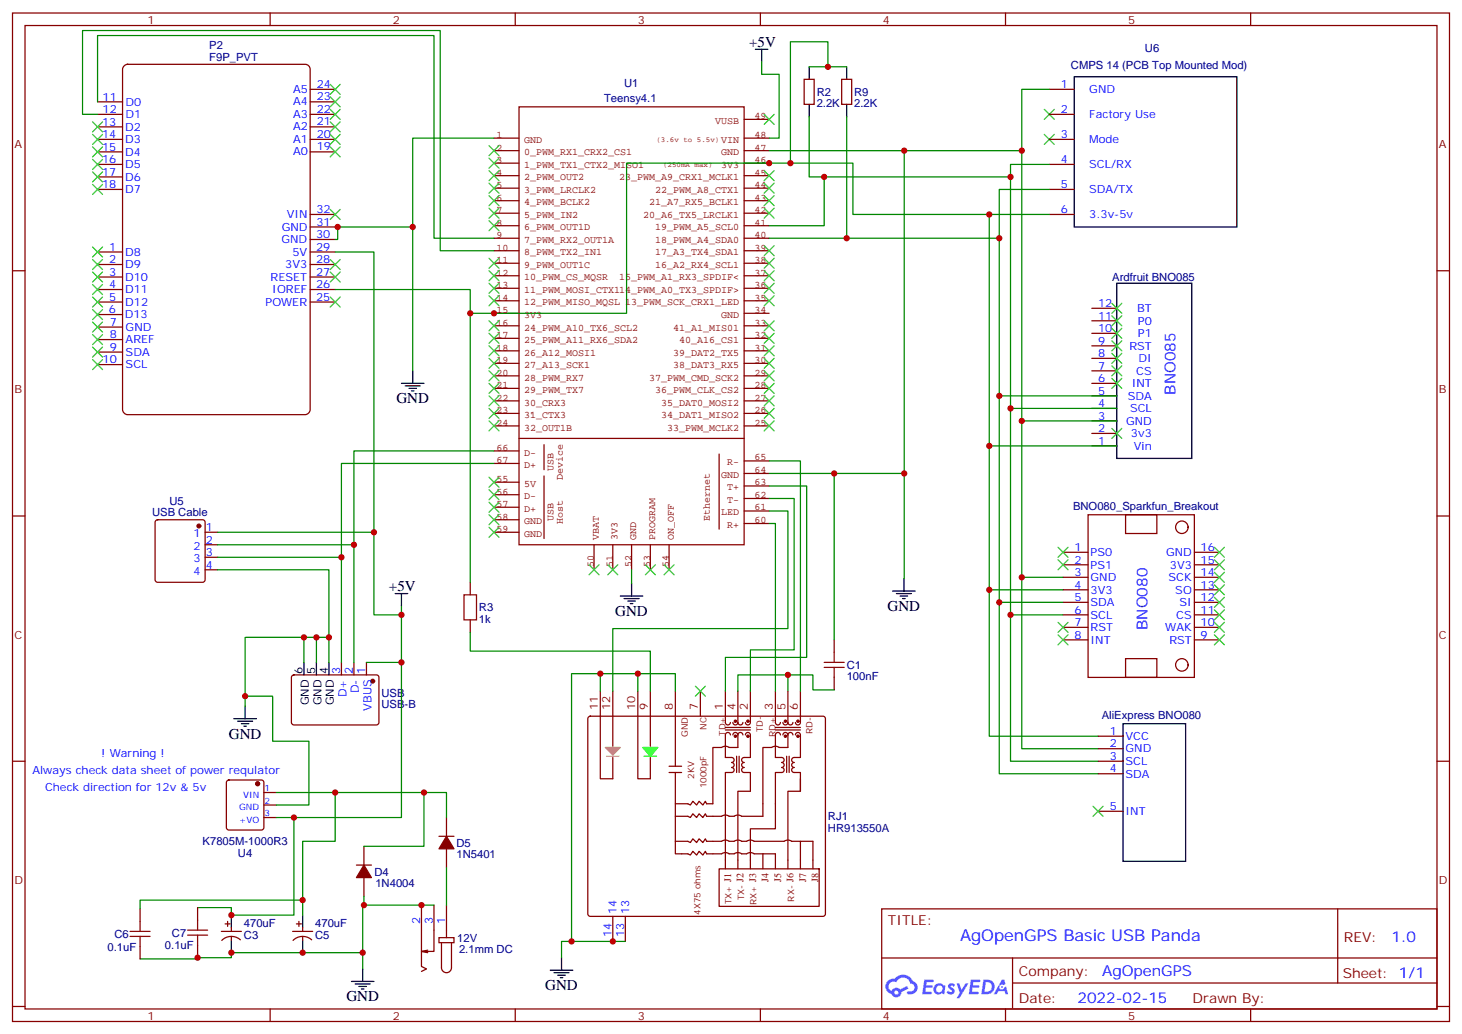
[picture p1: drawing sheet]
<svg xmlns="http://www.w3.org/2000/svg" width="412mm" height="292mm" viewBox="0 0 412 292" stroke-linecap="round" stroke-linejoin="round" font-family="sans-serif">
<g fill="none" stroke="#870000" stroke-width=".35">
<path d="M3.5 3.7h405.4v284.3h-405.4zM7.1 7.2h398.2v277.3h-398.2zM76.2 3.7v3.5M145.3 3.7v3.5M214.5 3.7v3.5M283.6 3.7v3.5M352.8 3.7v3.5M3.5 76.3h3.6M405.3 76.3h3.6M3.5 145.5h3.6M405.3 145.5h3.6M3.5 214.6h3.6"/>
<path d="M405.3 214.6h3.6M248.7 256.3h156.6v28.2h-156.6zM377.3 256.3v20.9M248.7 270.1h156.5M285.6 277.2h119.6M285.6 270.1v14.1M3.5 283.8h3.6M76.2 284.5v3.5M145.3 284.5v3.5M214.5 284.5v3.5M283.6 284.5v3.5M352.8 284.5v3.5"/>
<path d="M405.3 283.8h3.6"/>
</g>
<g fill="#5487ff">
<path d="M267.7 277.4a1.22 1.22 0 0 1 1.7 .3l-.4 .6a.47 .47 0 0 0-.3-.4 .47 .47 0 0 0-.5 .2v.1a1.23 1.23 0 0 1 .8 1.9 1.44 1.44 0 0 1-2-.3l.5-.5 .7 .4a.29 .29 0 0 0 .3-.2 .29 .29 0 0 0-.2-.4 1.04 1.04 0 0 1-.6-1.7z"/>
<path d="M260.7 276.2h2.4l.3 .2-.2 .5h-1.8l-.1 .9h1.5l.3 .3-.3 .4h-1.6l-.2 1.1 1.7 .1 .2 .3-.2 .3h-2.6z"/>
<path d="M273.8 276.2h2.4l.3 .2-.1 .5h-1.8l-.2 .9h1.6l.3 .3-.4 .4h-1.6l-.1 1.1 1.7 .1 .2 .3-.2 .3h-2.6z"/>
<path d="M282.6 276.2h.7l.3 1.2-.6 .4a.69 .69 0 0 0-1 .2 .69 .69 0 0 0 .4 1 .69 .69 0 0 0 .9-.6l.5-.3 .6 2.2h-.8l-.2-.9h-1.8l-.5 .9h-.8z"/>
<path d="M269.8 277.3h.8l.6 1.8 1.1-1.8h.9l-2.6 4.2h-.8l.9-1.6z"/>
<path d="M277.4 276.2l-.6 4.1h1.3a2.11 2.11 0 0 0 2.5-2.1 2.11 2.11 0 0 0-2.5-2zM278.1 276.9a1.39 1.39 0 0 1 1.7 1.4 1.39 1.39 0 0 1-1.8 1.3h-.3z"/>
<path d="M263.7 277.8a1.54 1.54 0 0 0-.1 2.2 1.54 1.54 0 0 0 2.2 .1l.6 .2 .3-2.3-.2-.2h-.4a1.49 1.49 0 0 0-2.4 0zM264 278.8a.94 .94 0 0 1 1.8 0 .94 .94 0 0 1-1.8 0z"/>
<path d="M250.4 276.6a2.18 2.18 0 0 0 1.1 3.7 1.44 1.44 0 0 0 1.6 .9 1.44 1.44 0 0 0 1.2-1.5l2-1-.5-.7-1.9 .9a1.47 1.47 0 0 0-2.4 .5 1.39 1.39 0 0 1-.7-2 1.39 1.39 0 0 1 2-.4 2.12 2.12 0 0 1 2.2-1.3 2.12 2.12 0 0 1 1.9 1.7 1.14 1.14 0 0 1 1.1 1.4 1.14 1.14 0 0 1-1.7 .7 .43 .43 0 0 0-.5 .4 .43 .43 0 0 0 .4 .4 1.98 1.98 0 0 0 2.5-1.2 1.98 1.98 0 0 0-1.2-2.5 3.1 3.1 0 0 0-5.3-.7l-.9 .1zM252.3 279.9a.55 .55 0 0 1 1.1 0 .55 .55 0 0 1-1.1 0z"/>
<circle cx="282.6" cy="278.3" r=".26"/>
</g>
<g fill="none" stroke="#850000" stroke-width=".35">
<path d="M139.3 38.9h7.1M146.4 30.1h63.5v123.5h-63.5zM209.9 38.9h7.1M209.9 33.7h7.1M139.3 56.6h7.1M139.3 53.1h7.1M139.3 49.5h7.1M139.3 46h7.1M139.3 42.5h7.1M209.9 56.6h7.1M209.9 53.1h7.1M209.9 49.5h7.1"/>
<path d="M209.9 46h7.1M209.9 42.5h7.1M139.3 70.7h7.1M139.3 74.2h7.1M139.3 77.8h7.1M139.3 67.2h7.1M139.3 63.6h7.1M139.3 60.1h7.1M209.9 70.7h7.1M209.9 74.2h7.1M209.9 77.8h7.1M209.9 67.2h7.1"/>
<path d="M209.9 63.6h7.1M209.9 60.1h7.1M139.3 81.3h7.1M139.3 84.8h7.1M139.3 88.3h7.1M139.3 91.9h7.1M139.3 95.4h7.1M139.3 98.9h7.1M209.9 81.3h7.1M209.9 84.8h7.1M209.9 88.3h7.1M209.9 91.9h7.1"/>
<path d="M209.9 95.4h7.1M209.9 98.9h7.1M139.3 102.4h7.1M139.3 106h7.1M139.3 109.5h7.1M139.3 113h7.1M139.3 116.6h7.1M149.9 116.6h.1M209.9 102.4h7.1M209.9 106h7.1M209.9 109.5h7.1M209.9 113h7.1"/>
<path d="M209.9 116.6h7.1M139.3 120.1h7.1M139.3 136h7.1M139.3 139.5h7.1M139.3 127.1h7.1M139.3 130.7h7.1M146.4 123.6h63.5M153.5 125.4v7M153.5 134.2v17.6M202.8 128v21.2M209.9 120.1h7.1M209.9 137h7.1"/>
<path d="M209.9 133.5h7.1M209.9 130h7.1M139.3 143h7.1M139.3 146.5h7.1M139.3 150.1h7.1M167.6 153.6v7.1M172.9 153.6v7.1M178.2 153.6v7.1M183.4 153.6v7.1M188.7 153.6v7.1M209.9 147.6h7.1M209.9 144.1h7.1"/>
<path d="M209.9 140.5h7.1"/>
</g>
<g fill="none" stroke="#000" stroke-width=".35">
<path d="M213.1 13.9h3.5M214.8 13.9v3.5M228.2 18.8v3.6M238.8 18.8v3.6M228.2 29.4v3.5M238.8 29.4v3.5M303 21.7h45.9v42.3h-45.9zM315 79.9h21.2v49.4h-21.2zM113.2 108.1h6.4M114.3 108.8h4.2M115.4 109.5h2.1M116.1 110.2h.7"/>
<path d="M116.4 104.6v3.5M111.5 167.4h3.5M113.2 167.4v3.5M175 168.1h6.3M176 168.8h4.3M177.1 169.5h2.1M177.8 170.2h.7M178.2 164.5v3.6M251.8 166.7h6.3M252.9 167.4h4.2M253.9 168.1h2.1M254.6 168.8h.7"/>
<path d="M255 163.1v3.6M69.1 199.1v3.5M85.7 186.8v3.5M89.3 186.8v3.5M92.8 186.8v3.5M66 202.6h6.3M67 203.3h4.3M68.1 204h2.1M68.8 204.8h.7M316.8 204h17.6v38.9h-17.6zM65.3 258v3.5M85.4 258v3.5"/>
<path d="M65.3 265.1v3.5M85.4 265.1v3.5M99.1 276.7h6.4M100.2 277.4h4.2M101.2 278.1h2.2M102 278.8h.7M102.3 273.2v3.5M155.2 273.5h6.4M156.3 274.2h4.2M157.3 275h2.2M158 275.7h.7M158.4 270v3.5"/>
</g>
<g fill="none" stroke="#870000" stroke-width=".35">
<path d="M27.5 28.7h7.1M27.5 32.2h7.1M27.5 35.8h7.1M27.5 39.3h7.1M87.5 28.7h7M87.5 32.2h7M87.5 35.8h7M87.5 39.3h7M87.5 25.2h7M226.8 22.4h2.9v7h-2.9zM237.4 22.4h2.8v7h-2.8zM296 32.2h7"/>
<path d="M296 39.3h7M296 25.2h7M27.5 42.8h7.1M27.5 46.4h7.1M27.5 49.9h7.1M27.5 53.4h7.1M87.5 42.8h7M296 46.4h7M296 53.4h7M27.5 71h7.1M27.5 74.6h7.1M27.5 78.1h7.1"/>
<path d="M87.5 71h7M87.5 74.6h7M87.5 78.1h7M87.5 67.5h7M87.5 64h7M87.5 60.5h7M296 60.5h7M27.5 81.6h7.1M27.5 85.2h7.1M27.5 88.7h7.1M27.5 92.2h7.1M27.5 95.7h7.1"/>
<path d="M27.5 99.3h7.1M87.5 81.6h7M87.5 85.2h7M308 97.5h7M308 94h7M308 90.5h7M308 86.9h7M27.5 102.8h7.1M308 118.7h7M308 115.1h7M308 111.6h7M308 108.1h7"/>
<path d="M308 104.6h7M308 101h7M308 125.7h7M308 122.2h7M44 146.8l.4-.3h12.7l.5 .3 .3 .4v16.3l-.3 .5-.5 .2h-12.7l-.4-.3-.3-.4v-16.3zM57.9 150.1h3.5M57.9 153.6h3.5M57.9 157.1h3.5M299.9 159.2h7M299.9 155.7h7M306.9 145.1h30v45.9h-30zM317.5 145.1h8.8v5.3h-8.8z"/>
<path d="M336.9 159.2h7.1M336.9 155.7h7.1M57.9 160.7h3.5M132.6 164.2v3.5M132.6 174.8v3.5M299.9 162.8h7M299.9 166.3h7M299.9 169.8h7M299.9 173.4h7M299.9 176.9h7M336.9 162.8h7.1M336.9 166.3h7.1"/>
<path d="M336.9 169.8h7.1M336.9 173.4h7.1M336.9 176.9h7.1M82.4 190.5l.5-.2h23.6l.4 .7-.1 13-.6 .4-23.6-.1-.4-.6v-12.7zM96.3 186.8v3.5M99.8 186.8v3.5M103.4 186.8v3.5M169.3 194.9v24.7h3.6v-6M172.9 194.9v15.5M179.9 194.9v24.7h3.5v-6M183.4 194.9v15.5M190.5 194.9v21.1"/>
<path d="M197.6 194.9v7M204.6 194.9v8.8a.71 .71 0 0 0 .7 .7 .71 .71 0 0 0 .7-.7M208.1 194.9v8.8M211.7 194.9v8.8a.71 .71 0 0 1-.7 .7 .71 .71 0 0 1-.7-.7M218.7 194.9v8.8a.71 .71 0 0 0 .7 .7 .71 .71 0 0 0 .7-.7M222.2 194.9v8.8M225.8 194.9v8.8a.71 .71 0 0 1-.7 .7 .71 .71 0 0 1-.7-.7M235.3 180.4v3.5M235.3 191v3.5M299.9 180.4h7M317.5 185.7h8.8v5.3h-8.8zM336.9 180.4h7.1"/>
<path d="M166 202.1l.5-.2h65.6l.5 .2 .2 .5v55.1l-.2 .5-.5 .2h-65.6l-.5-.3-.2-.4v-55.1zM188.7 217.8h3.6M188.7 216h3.6M190.5 217.8v22.9h3.5l.7 .4 .7-1.1 1.1 1.1 .7-1.1 1.1 1.1 .7-1.1 .3 .7h4.3M203.6 210.7h-2.5v15.9h-1.8l-.3-.7-.7 1.1-1.1-1.1-.7 1.1-1.1-1.1-.7 1.1-.7-.4h-3.5M204.6 205.1h7.1M204.6 205.8h7.1M206 207.2a.71 .71 0 0 0-.7-.7 .71 .71 0 0 0-.7 .7v6.4h1.8a.71 .71 0 0 1 .7 .7 .71 .71 0 0 1-.7 .7 .71 .71 0 0 1 .7 .7 .71 .71 0 0 1-.7 .7 .71 .71 0 0 1 .7 .7 .71 .71 0 0 1-.7 .7h-1.8v27.2M206.7 203.7a.71 .71 0 0 0 .7 .7 .71 .71 0 0 0 .7-.7M206.7 207.2a.71 .71 0 0 1 .7-.7 .71 .71 0 0 1 .7 .7M207.8 213.2v4.6M208.1 203.7a.71 .71 0 0 0 .7 .7 .71 .71 0 0 0 .7-.7"/>
<path d="M208.1 207.2a.71 .71 0 0 1 .7-.7 .71 .71 0 0 1 .7 .7M208.1 207.2v3.5h-2.4a1.77 1.77 0 0 0-2.1 0M208.5 213.2v4.6M210.3 207.2a.71 .71 0 0 1 .7-.7 .71 .71 0 0 1 .7 .7v6.4h-1.8a.71 .71 0 0 0-.7 .7 .71 .71 0 0 0 .7 .7 .71 .71 0 0 0-.7 .7 .71 .71 0 0 0 .7 .7 .71 .71 0 0 0-.7 .7 .71 .71 0 0 0 .7 .7h1.8v5.3h-3.6v21.9M217.7 210.7h-2.5v19.5h-6a1.77 1.77 0 0 0-2.1-.1l-1.4 .1a1.77 1.77 0 0 0-2.1-.1M218.7 205.1h7.1M218.7 205.8h7.1M220.1 207.2a.71 .71 0 0 0-.7-.7 .71 .71 0 0 0-.7 .7v6.4h1.8a.71 .71 0 0 1 .7 .7 .71 .71 0 0 1-.7 .7 .71 .71 0 0 1 .7 .7 .71 .71 0 0 1-.7 .7 .71 .71 0 0 1 .7 .7 .71 .71 0 0 1-.7 .7h-1.8v15.9h-7v11.3M220.8 203.7a.71 .71 0 0 0 .7 .7 .71 .71 0 0 0 .7-.7M220.8 207.2a.71 .71 0 0 1 .7-.7 .71 .71 0 0 1 .7 .7M221.9 213.2v4.6M222.2 203.7a.71 .71 0 0 0 .8 .7 .71 .71 0 0 0 .7-.7"/>
<path d="M222.2 207.2a.71 .71 0 0 1 .8-.7 .71 .71 0 0 1 .7 .7M222.2 207.2v3.5h-2.4a1.77 1.77 0 0 0-2.1 0M222.6 213.2v4.6M224.4 207.2a.71 .71 0 0 1 .7-.7 .71 .71 0 0 1 .7 .7v6.4h-1.8a.71 .71 0 0 0-.7 .7 .71 .71 0 0 0 .7 .7 .71 .71 0 0 0-.7 .7 .71 .71 0 0 0 .7 .7 .71 .71 0 0 0-.7 .7 .71 .71 0 0 0 .7 .7h1.8v5.3M225.8 219.6v3.5h-3.6v21.9M309.7 207.6h7.1M309.7 211.1h7.1M309.7 214.6h7.1M309.7 218.2h7.1M64.1 220.1l.5-.2h9.1l.5 .2 .2 .5v12.7l-.2 .5-.5 .2h-9.1l-.5-.2-.2-.5v-12.7zM74.4 223.4h3.6M74.4 227h3.6"/>
<path d="M74.4 230.5h3.6M102.7 238.6v5.3M123.8 235.8h4.3M125.9 230.5v5.3M125.9 239.3v5.3M190.5 230.2h3.5l.7 .3 .7-1.1 1.1 1.1 .7-1.1 1.1 1.1 .7-1.1 .3 .8h4.3M190.5 237.2h3.5l.7 .4 .7-1.1 1.1 1.1 .7-1.1 1.1 1.1 .7-1.1 .3 .7h4.3M203.6 237.2a1.77 1.77 0 0 1 2.1 0h1.4a1.77 1.77 0 0 1 2.1 0h1.4a1.77 1.77 0 0 1 2.1 0h8.5a1.77 1.77 0 0 1 2.1 0h6v7.8M225.8 237.2v7.8M309.7 228.7h7.1M39.5 256.3v3.5M55.7 255.9v3.5"/>
<path d="M64.2 259.8v1.4M84.3 259.8v1.4M100.5 243.9h4.3M102.7 247.4v5.3M118.9 255.2v17.3l1.4 .7-1.4 .7M122.4 255.2v13.1h-3.5l1.7 .3M125.9 255.2v9.2M172.9 258.4v7M176.4 258.4v7M202.8 245h28.3v10.6h-28.3zM203.6 240.7a1.77 1.77 0 0 1 2.1 0h1.4a1.77 1.77 0 0 1 2.1 0h1.4a1.77 1.77 0 0 1 2.1 0h6v4.3M215.2 240.7v4.3"/>
<path d="M39.5 266.8v3.6M55.7 266.5v3.5M62.4 262.6h5.7M63.5 260.5h1.4M65.3 261.5v1.1M65.3 264v1.1M67.8 265a3.8 3.8 0 0 0-5.2 .2M82.5 262.6h5.7M83.6 260.5h1.4M85.4 261.5v1.1M85.4 264v1.1M87.9 265a3.8 3.8 0 0 0-5.2 .2"/>
<path d="M120.6 267.9l-1.7 .4M123.8 264.4h4.3v1.4h-4.3zM124.5 265.8v7a1.41 1.41 0 0 0 1.4 1.4 1.41 1.41 0 0 0 1.5-1.4v-7"/>
<circle cx="333.4" cy="148.7" r="1.76"/>
<circle cx="333.4" cy="187.5" r="1.76"/>
</g>
<path d="M34.9 18.7l1.1-.6h50.1a1.41 1.41 0 0 1 1.4 1.4v96a1.51 1.51 0 0 1-1.4 1.4h-50.1a1.51 1.51 0 0 1-1.4-1.4v-96z" fill="none" stroke="#800000" stroke-width=".35"/>
<g fill="none" stroke="#008700" stroke-width=".35">
<path d="M214.8 17.4v3.6h5v17.9h-2.8M228.2 18.8h5.3v-7h-10.5v34.2M233.5 18.8h5.3M27.5 28.7v-18.7h94.9v57.2h16.9M27.5 32.2h-4.2v-23.6h100.9v62.1h15.1M139.3 38.9h-22.9v65.7M228.2 32.9v17h4.3v13.7h-15.5M238.8 32.9v34.3h-21.8M296 25.2h-7.8v17.3M217 42.5h38.1v91M232.5 49.9h52.5M255.1 42.5h33.1v76.2"/>
<path d="M296 46.4h-11v68.7h30M296 53.4h-14.1v58.2h33.1M94.5 64h.7v3.5h-.7M94.5 71h11v102.4h7.7M95.2 64h21.2M238.8 67.2h43.1M279 60.5h17M94.5 81.6h38.1v6.7h44.1v-42.3h63.9v14.5h38.4v147.1h30.7M132.6 88.3v75.9M281.9 111.6v58.2h18M285 115.1v58.3h14.9M315 118.7h-26.8v44.1h11.7"/>
<path d="M139.3 130.7h-43v56.1M139.3 127.1h-39.5v59.7M217 130h8.8v64.9M217 133.5h38.1v29.6M217 137h10.5v48.3h-22.9v9.6M235.3 133.5v46.9M279 125.7h36M61.4 150.1h44.1M61.4 153.6h38.4M61.4 157.1h34.9M217 144.1h5.2v33.1h-49.3v17.7M217 147.6h1.7v47.3"/>
<path d="M217 140.5h7v42.7h-12.3v11.7M61.4 160.7h31.4v19M85.7 179.7v7.1M89.3 179.7v7.1M113.2 170.9v15.9h-9.8M132.6 178.3v5.3h50.8v11.3M178.2 160.7v3.8M279 166.3h20.9M281.9 169.8v48.4h27.8M285 173.4v41.2h24.7M288.2 162.8v48.3h21.5M69.1 196.3h7.8v12.7h10.2v18h-9.1"/>
<path d="M92.8 186.8v-7.1h-23.7v19.4M113.2 186.8v43.7h-35.2M169.3 189.9v5M179.9 194.9v-5h-18.7v75.5M179.9 189.9h10.6v5M208.1 194.9v-4.6h14.1v4.6M222.2 190.3h7.1v4.2h6M78 223.4h47.9v7.1M82.9 230.5v27.5h-17.6v-2.1h-9.6M94.5 223.4v13.8h-9.1v20.8M119.6 223.4v15.2h-16.9M85.4 253.8h-45.9v2.5"/>
<path d="M102.7 252.7v2.5M122.4 255.2h-20.1v18M125.9 244.6v10.6M102.3 268.6h-37v1.4h-9.6v.4h-16.2M176.4 265.4h-18v4.6"/>
</g>
<g fill="#870000" stroke="#870000" stroke-width=".35">
<path d="M125.9 235.8l2.2 3.5h-4.3z"/>
<path d="M102.7 243.9l2.1 3.5h-4.3z"/>
<circle cx="105.1" cy="192.1" r=".53"/>
<circle cx="72.7" cy="221" r=".53"/>
<circle cx="56.1" cy="148.3" r=".53"/>
</g>
<g fill="none" stroke="#3c3" stroke-width=".35">
<path d="M26.1 34.4l2.8 2.8M26.1 37.9l2.8 2.8M28.9 34.4l-2.8 2.8M28.9 37.9l-2.8 2.8M93.1 23.8l2.9 2.8M93.1 27.3l2.9 2.8M93.1 30.8l2.9 2.9M93.1 34.4l2.9 2.8M93.1 37.9l2.9 2.8M96 27.3l-2.9 2.8M96 30.8l-2.9 2.9M96 34.4l-2.9 2.8"/>
<path d="M96 23.8l-2.9 2.8M96 37.9l-2.9 2.8M215.5 32.2l2.9 2.9M218.4 32.2l-2.9 2.9M294.6 37.9l2.8 2.8M294.6 30.8l2.8 2.9M297.4 37.9l-2.8 2.8M297.4 30.8l-2.8 2.9M26.1 41.4l2.8 2.8M26.1 44.9l2.8 2.9M26.1 48.5l2.8 2.8M26.1 52l2.8 2.8"/>
<path d="M28.9 41.4l-2.8 2.8M28.9 44.9l-2.8 2.9M28.9 48.5l-2.8 2.8M28.9 52l-2.8 2.8M93.1 59.1l2.9 2.8M93.1 41.4l2.9 2.8M96 59.1l-2.9 2.8M96 41.4l-2.9 2.8M137.9 58.7l2.9 2.8M137.9 55.2l2.9 2.8M137.9 51.6l2.9 2.9M137.9 48.1l2.9 2.8"/>
<path d="M137.9 44.6l2.9 2.8M137.9 41.1l2.9 2.8M140.8 58.7l-2.9 2.8M140.8 55.2l-2.9 2.8M140.8 51.6l-2.9 2.9M140.8 48.1l-2.9 2.8M140.8 44.6l-2.9 2.8M140.8 41.1l-2.9 2.8M215.5 48.1l2.9 2.8M215.5 51.6l2.9 2.9M215.5 55.2l2.9 2.8M215.5 58.7l2.9 2.8"/>
<path d="M218.4 48.1l-2.9 2.8M218.4 51.6l-2.9 2.9M218.4 55.2l-2.9 2.8M218.4 58.7l-2.9 2.8M26.1 69.6l2.8 2.9M26.1 73.2l2.8 2.8M26.1 76.7l2.8 2.8M28.9 69.6l-2.8 2.9M28.9 73.2l-2.8 2.8M28.9 76.7l-2.8 2.8M93.1 76.7l2.9 2.8M93.1 73.2l2.9 2.8"/>
<path d="M96 76.7l-2.9 2.8M96 73.2l-2.9 2.8M137.9 79.9l2.9 2.8M137.9 76.3l2.9 2.9M137.9 72.8l2.9 2.8M137.9 62.2l2.9 2.9M140.8 79.9l-2.9 2.8M140.8 76.3l-2.9 2.9M140.8 72.8l-2.9 2.8M140.8 62.2l-2.9 2.9M215.5 69.3l2.9 2.8M215.5 72.8l2.9 2.8"/>
<path d="M215.5 76.3l2.9 2.9M215.5 79.9l2.9 2.8M218.4 69.3l-2.9 2.8M218.4 72.8l-2.9 2.8M218.4 76.3l-2.9 2.9M218.4 79.9l-2.9 2.8M26.1 80.2l2.8 2.8M26.1 83.7l2.8 2.9M26.1 87.3l2.8 2.8M26.1 90.8l2.8 2.8M26.1 94.3l2.8 2.9M26.1 97.9l2.8 2.8"/>
<path d="M28.9 80.2l-2.8 2.8M28.9 83.7l-2.8 2.9M28.9 87.3l-2.8 2.8M28.9 90.8l-2.8 2.8M28.9 94.3l-2.8 2.9M28.9 97.9l-2.8 2.8M93.1 83.7l2.9 2.9M96 83.7l-2.9 2.9M137.9 97.5l2.9 2.8M137.9 94l2.9 2.8M137.9 90.5l2.9 2.8M137.9 83.4l2.9 2.8"/>
<path d="M140.8 97.5l-2.9 2.8M140.8 94l-2.9 2.8M140.8 90.5l-2.9 2.8M140.8 83.4l-2.9 2.8M215.5 83.4l2.9 2.8M215.5 90.5l2.9 2.8M215.5 94l2.9 2.8M215.5 97.5l2.9 2.8M218.4 83.4l-2.9 2.8M218.4 90.5l-2.9 2.8M218.4 94l-2.9 2.8M218.4 97.5l-2.9 2.8"/>
<path d="M313.6 99.6l2.8 2.8M313.6 96.1l2.8 2.8M313.6 92.6l2.8 2.8M313.6 89l2.8 2.9M313.6 85.5l2.8 2.8M316.4 99.6l-2.8 2.8M316.4 96.1l-2.8 2.8M316.4 92.6l-2.8 2.8M316.4 89l-2.8 2.9M316.4 85.5l-2.8 2.8M26.1 101.4l2.8 2.8M28.9 101.4l-2.8 2.8"/>
<path d="M137.9 118.7l2.9 2.8M137.9 115.1l2.9 2.9M137.9 111.6l2.9 2.8M137.9 108.1l2.9 2.8M137.9 104.6l2.9 2.8M137.9 101l2.9 2.9M140.8 118.7l-2.9 2.8M140.8 115.1l-2.9 2.9M140.8 111.6l-2.9 2.8M140.8 108.1l-2.9 2.8M140.8 104.6l-2.9 2.8M140.8 101l-2.9 2.9"/>
<path d="M215.5 101l2.9 2.9M215.5 104.6l2.9 2.8M215.5 108.1l2.9 2.8M215.5 111.6l2.9 2.8M215.5 115.1l2.9 2.9M215.5 118.7l2.9 2.8M218.4 115.1l-2.9 2.9M218.4 101l-2.9 2.9M218.4 104.6l-2.9 2.8M218.4 108.1l-2.9 2.8M218.4 111.6l-2.9 2.8M218.4 118.7l-2.9 2.8"/>
<path d="M313.6 106.7l2.8 2.8M313.6 103.2l2.8 2.8M316.4 106.7l-2.8 2.8M316.4 103.2l-2.8 2.8M137.9 134.5l2.9 2.9M137.9 138.1l2.9 2.8M140.8 134.5l-2.9 2.9M140.8 138.1l-2.9 2.8M313.6 120.8l2.8 2.8M316.4 120.8l-2.8 2.8M137.9 141.6l2.9 2.8M137.9 145.1l2.9 2.9"/>
<path d="M137.9 148.7l2.9 2.8M140.8 141.6l-2.9 2.8M140.8 145.1l-2.9 2.9M140.8 148.7l-2.9 2.8M166.2 159.2l2.8 2.9M169 159.2l-2.8 2.9M171.4 159.2l2.9 2.9M174.3 159.2l-2.9 2.9M182 159.2l2.9 2.9M184.9 159.2l-2.9 2.9M187.3 159.2l2.8 2.9M190.1 159.2l-2.8 2.9"/>
<path d="M298.4 154.3l2.9 2.8M298.4 157.8l2.9 2.9M301.3 154.3l-2.9 2.8M301.3 157.8l-2.9 2.9M342.5 154.3l2.9 2.8M342.5 157.8l2.9 2.9M345.4 154.3l-2.9 2.8M345.4 157.8l-2.9 2.9M298.4 175.5l2.9 2.8M298.4 179l2.9 2.8M301.3 175.5l-2.9 2.8M301.3 179l-2.9 2.8"/>
<path d="M342.5 161.4l2.9 2.8M342.5 164.9l2.9 2.8M342.5 168.4l2.9 2.8M342.5 171.9l2.9 2.9M342.5 175.5l2.9 2.8M342.5 179l2.9 2.8M345.4 161.4l-2.9 2.8M345.4 164.9l-2.9 2.8M345.4 168.4l-2.9 2.8M345.4 171.9l-2.9 2.9M345.4 175.5l-2.9 2.8M345.4 179l-2.9 2.8"/>
<path d="M196.1 193.5l2.9 2.8M199 193.5l-2.9 2.8M308.3 227.3l2.8 2.9M311.1 227.3l-2.8 2.9"/>
</g>
<g fill="#870000" stroke="#870000" stroke-width=".28">
<circle cx="225.1" cy="203.3" r=".35"/>
<circle cx="221.5" cy="203.3" r=".35"/>
<circle cx="225.1" cy="207.6" r=".35"/>
<circle cx="221.5" cy="207.6" r=".35"/>
<circle cx="211" cy="203.3" r=".35"/>
<circle cx="207.4" cy="203.3" r=".35"/>
<circle cx="211" cy="207.6" r=".35"/>
<circle cx="207.4" cy="207.6" r=".35"/>
</g>
<path d="M181.3 210.7h4.3l-2.2 2.5z" fill="#0f0" stroke="#0f0" stroke-width=".35"/>
<path d="M170.7 210.7h4.3l-2.1 2.2z" fill="#ffed00" stroke="#ffed00" stroke-width=".35"/>
<path d="M181.7 213.2h3.5" fill="none" stroke="#0f0" stroke-width=".35"/>
<path d="M171.1 213.2h3.5" fill="none" stroke="#ffed00" stroke-width=".35"/>
<g fill="none" stroke="#a10000" stroke-width=".35">
<path d="M130.9 167.7h3.5v7.1h-3.5zM232.5 186.8h5.6M232.5 188.2h5.6M235.3 183.9v2.9M235.3 188.2v2.8M39.5 259.8v2.8M55.7 259.4v2.9M36.7 264h5.6M36.7 262.6h5.6M39.5 264v2.8M52.9 263.7h5.7M52.9 262.3h5.7"/>
<path d="M55.7 263.7v2.8"/>
</g>
<g fill="#c00">
<circle cx="233.5" cy="18.8" r=".88"/>
<circle cx="85.7" cy="179.7" r=".88"/>
<circle cx="89.3" cy="179.7" r=".88"/>
<circle cx="279" cy="125.7" r=".88"/>
<circle cx="279" cy="166.3" r=".88"/>
<circle cx="281.9" cy="169.8" r=".88"/>
<circle cx="285" cy="173.4" r=".88"/>
<circle cx="288.2" cy="162.8" r=".88"/>
<circle cx="223" cy="46" r=".88"/>
<circle cx="217" cy="46" r=".88"/>
<circle cx="69.1" cy="196.3" r=".88"/>
<circle cx="113.2" cy="186.8" r=".88"/>
<circle cx="118.9" cy="255.2" r=".88"/>
<circle cx="102.3" cy="268.6" r=".88"/>
<circle cx="85.4" cy="268.6" r=".88"/>
<circle cx="102.7" cy="255.2" r=".88"/>
<circle cx="113.2" cy="173.4" r=".88"/>
<circle cx="95.3" cy="64" r=".88"/>
<circle cx="116.4" cy="64" r=".88"/>
<circle cx="139.3" cy="88.3" r=".88"/>
<circle cx="65.3" cy="268.6" r=".88"/>
<circle cx="55.7" cy="270" r=".88"/>
<circle cx="65.3" cy="258" r=".88"/>
<circle cx="85.4" cy="253.8" r=".88"/>
<circle cx="172.9" cy="265.4" r=".88"/>
<circle cx="161.2" cy="265.4" r=".88"/>
<circle cx="169.3" cy="189.9" r=".88"/>
<circle cx="132.6" cy="88.3" r=".88"/>
<circle cx="179.9" cy="189.9" r=".88"/>
<circle cx="222.3" cy="190.3" r=".88"/>
<circle cx="235.3" cy="133.5" r=".88"/>
<circle cx="238.8" cy="67.2" r=".88"/>
<circle cx="232.5" cy="49.9" r=".88"/>
<circle cx="105.5" cy="150.1" r=".88"/>
<circle cx="99.8" cy="153.6" r=".88"/>
<circle cx="96.3" cy="157.1" r=".88"/>
<circle cx="92.8" cy="179.7" r=".88"/>
<circle cx="255.1" cy="133.5" r=".88"/>
<circle cx="255.1" cy="42.5" r=".88"/>
<circle cx="82.9" cy="230.5" r=".88"/>
<circle cx="94.5" cy="223.4" r=".88"/>
<circle cx="119.6" cy="223.4" r=".88"/>
<circle cx="288.2" cy="118.7" r=".88"/>
<circle cx="288.2" cy="42.5" r=".88"/>
<circle cx="285" cy="115.1" r=".88"/>
<circle cx="285" cy="49.9" r=".88"/>
<circle cx="281.9" cy="111.6" r=".88"/>
<circle cx="281.9" cy="67.2" r=".88"/>
<circle cx="279" cy="60.5" r=".88"/>
</g>
<text font-size="4.6" fill="#00f" x="270.8" y="265.3">AgOpenGPS Basic USB Panda</text>
<g font-size="4.2">
<text x="211.3" y="13.2">+5V</text>
<text x="111.8" y="113.7">GND</text>
<text x="109.7" y="166.7">+5V</text>
<text x="173.6" y="173.7">GND</text>
<text x="250.4" y="172.3">GND</text>
<text x="64.6" y="208.3">GND</text>
<text x="153.8" y="279.2">GND</text>
<text x="97.7" y="282.4">GND</text>
</g>
<g font-size="4.2" fill="#00f">
<text x="331.6" y="111.3" transform="rotate(-90 331.6 111.3)">BNO085</text>
<text x="323.7" y="177.6" transform="rotate(-90 323.7 177.6)">BNO080</text>
<text x="392.5" y="265.5">1.0</text>
<text x="310.9" y="275.1">AgOpenGPS</text>
<text x="304" y="282.9">2022-02-15</text>
</g>
<g font-size="3.9" fill="#800">
<text x="250.5" y="260.8">TITLE:</text>
<text x="379.1" y="265.5">REV:</text>
<text x="287.4" y="275">Company:</text>
<text x="378.7" y="275.7">Sheet: 1/1</text>
<text x="287.4" y="282.7">Date:</text>
<text x="336.4" y="282.8">Drawn By:</text>
</g>
<g font-size="3.2" fill="#800">
<text x="41.6" y="6.7">1</text>
<text x="110.8" y="6.7">2</text>
<text x="179.9" y="6.7">3</text>
<text x="249.1" y="6.7">4</text>
<text x="318.2" y="6.7">5</text>
<text x="4.1" y="41.8">A</text>
<text x="405.9" y="41.8">A</text>
<text x="4.1" y="110.9">B</text>
<text x="405.9" y="110.9">B</text>
<text x="4.1" y="180.1">C</text>
<text x="405.9" y="180.1">C</text>
<text x="168.6" y="200.2" transform="rotate(-90 168.6 200.2)">11</text>
<text x="172.2" y="200.2" transform="rotate(-90 172.2 200.2)">12</text>
<text x="179.2" y="200.2" transform="rotate(-90 179.2 200.2)">10</text>
<text x="182.7" y="200.2" transform="rotate(-90 182.7 200.2)">9</text>
<text x="189.8" y="200.2" transform="rotate(-90 189.8 200.2)">8</text>
<text x="196.8" y="200.2" transform="rotate(-90 196.8 200.2)">7</text>
<text x="203.9" y="200.2" transform="rotate(-90 203.9 200.2)">1</text>
<text x="207.4" y="200.2" transform="rotate(-90 207.4 200.2)">4</text>
<text x="211" y="200.2" transform="rotate(-90 211 200.2)">2</text>
<text x="218" y="200.2" transform="rotate(-90 218 200.2)">3</text>
<text x="221.5" y="200.2" transform="rotate(-90 221.5 200.2)">5</text>
<text x="225.1" y="200.2" transform="rotate(-90 225.1 200.2)">6</text>
<text x="4.1" y="249.2">D</text>
<text x="405.9" y="249.2">D</text>
<text x="41.6" y="287.5">1</text>
<text x="110.8" y="287.5">2</text>
<text x="179.9" y="287.5">3</text>
<text x="249.1" y="287.5">4</text>
<text x="318.2" y="287.5">5</text>
</g>
<g font-size="3.2" fill="#000080">
<text x="59" y="17.1">F9P_PVT</text>
<text x="59" y="13.9">P2</text>
<text x="323" y="14.8">U6</text>
<text x="302.1" y="19.3">CMPS 14 (PCB Top Mounted Mod)</text>
<text x="170.4" y="28.7">Teensy4.1</text>
<text x="176" y="24.5">U1</text>
<text x="230.4" y="27.2">R2</text>
<text x="240.9" y="27.2">R9</text>
<text x="230.4" y="30.2">2.2K</text>
<text x="240.9" y="30.2">2.2K</text>
<text x="313.8" y="79.2">Ardfruit BNO085</text>
<text x="47.8" y="142.4">U5</text>
<text x="302.7" y="143.8">BNO080_Sparkfun_Breakout</text>
<text x="42.9" y="145.6">USB Cable</text>
<text x="135.1" y="172.4">R3</text>
<text x="135.1" y="175.6">1k</text>
<text x="238.8" y="191.8">100nF</text>
<text x="238.8" y="188.6">C1</text>
<text x="107.6" y="196.5">USB</text>
<text x="107.6" y="199.5">USB-B</text>
<text x="310.8" y="202.7">AliExpress BNO080</text>
<text x="233.5" y="231.3">RJ1</text>
<text x="57.2" y="238.1">K7805M-1000R3</text>
<text x="128.8" y="238.8">D5</text>
<text x="233.5" y="234.5">HR913550A</text>
<text x="67.1" y="241.7">U4</text>
<text x="128.8" y="241.9">1N5401</text>
<text x="105.6" y="246.9">D4</text>
<text x="105.9" y="250">1N4004</text>
<text x="68.8" y="261.5">470uF</text>
<text x="88.9" y="261.5">470uF</text>
<text x="30.3" y="268">0.1uF</text>
<text x="32.3" y="264.5">C6</text>
<text x="46.5" y="267.6">0.1uF</text>
<text x="48.5" y="264.1">C7</text>
<text x="68.8" y="264.7">C3</text>
<text x="88.9" y="264.7">C5</text>
<text x="129" y="265.6">12V</text>
<text x="129.5" y="268.7">2.1mm DC</text>
</g>
<g font-size="3.2" fill="#00f">
<text x="28.9" y="28.4">11</text>
<text x="35.4" y="29.8">D0</text>
<text x="82.7" y="29.7">A4</text>
<text x="82.7" y="26.2">A5</text>
<text x="89.4" y="28.3">23</text>
<text x="89.4" y="24.8">24</text>
<text x="299.3" y="24.8">1</text>
<text x="307.3" y="26.2">GND</text>
<text x="28.8" y="35.4">13</text>
<text x="28.9" y="31.9">12</text>
<text x="35.4" y="33.3">D1</text>
<text x="82.7" y="33.2">A3</text>
<text x="89.4" y="35.4">21</text>
<text x="89.4" y="31.8">22</text>
<text x="299.3" y="31.9">2</text>
<text x="307.3" y="33.3">Factory Use</text>
<text x="28.8" y="38.9">14</text>
<text x="35.3" y="36.8">D2</text>
<text x="35.3" y="40.4">D3</text>
<text x="82.7" y="40.3">A1</text>
<text x="82.7" y="36.8">A2</text>
<text x="89.4" y="38.9">20</text>
<text x="299.3" y="38.9">3</text>
<text x="307.3" y="40.4">Mode</text>
<text x="28.8" y="42.5">15</text>
<text x="28.8" y="46">16</text>
<text x="35.3" y="43.9">D4</text>
<text x="35.3" y="47.4">D5</text>
<text x="82.7" y="43.8">A0</text>
<text x="89.4" y="42.4">19</text>
<text x="299.3" y="46">4</text>
<text x="307.3" y="47.4">SCL/RX</text>
<text x="28.8" y="49.5">17</text>
<text x="28.8" y="53.1">18</text>
<text x="35.3" y="50.9">D6</text>
<text x="299.3" y="53.1">5</text>
<text x="35.3" y="54.5">D7</text>
<text x="307.3" y="54.5">SDA/TX</text>
<text x="79.5" y="65.1">GND</text>
<text x="80.9" y="61.5">VIN</text>
<text x="89.3" y="63.6">31</text>
<text x="89.3" y="60.1">32</text>
<text x="299.3" y="60.1">6</text>
<text x="307.3" y="61.5">3.3v-5v</text>
<text x="30.8" y="70.7">1</text>
<text x="79.4" y="68.5">GND</text>
<text x="89.1" y="70.6">29</text>
<text x="89.1" y="67.1">30</text>
<text x="30.8" y="74.2">2</text>
<text x="30.8" y="77.8">3</text>
<text x="35.3" y="72.1">D8</text>
<text x="35.3" y="75.6">D9</text>
<text x="80.5" y="75.6">3V3</text>
<text x="82.5" y="72.1">5V</text>
<text x="89.1" y="77.7">27</text>
<text x="89.1" y="74.2">28</text>
<text x="30.8" y="81.3">4</text>
<text x="35.3" y="79.2">D10</text>
<text x="35.3" y="82.7">D11</text>
<text x="76.3" y="79.1">RESET</text>
<text x="76.8" y="82.6">IOREF</text>
<text x="89.1" y="81.2">26</text>
<text x="30.7" y="88.3">6</text>
<text x="30.8" y="84.9">5</text>
<text x="35.2" y="89.7">D13</text>
<text x="35.3" y="86.3">D12</text>
<text x="74.9" y="86.2">POWER</text>
<text x="89.1" y="84.8">25</text>
<text x="309.7" y="86.6">12</text>
<text x="320.8" y="88">BT</text>
<text x="31" y="91.9">7</text>
<text x="31" y="95.4">8</text>
<text x="35.4" y="93.3">GND</text>
<text x="309.7" y="93.6">10</text>
<text x="309.7" y="90.1">11</text>
<text x="321" y="95">P1</text>
<text x="321" y="91.5">P0</text>
<text x="31" y="98.9">9</text>
<text x="35.4" y="96.8">AREF</text>
<text x="35.4" y="100.4">SDA</text>
<text x="309.7" y="100.7">8</text>
<text x="309.7" y="97.2">9</text>
<text x="318.6" y="98.6">RST</text>
<text x="28.9" y="102.5">10</text>
<text x="35.4" y="103.9">SCL</text>
<text x="309.7" y="107.7">6</text>
<text x="309.7" y="104.2">7</text>
<text x="320.5" y="105.6">CS</text>
<text x="321.1" y="102.1">DI</text>
<text x="309.7" y="111.3">5</text>
<text x="318.1" y="112.7">SDA</text>
<text x="319.2" y="109.1">INT</text>
<text x="309.7" y="118.3">3</text>
<text x="309.7" y="114.8">4</text>
<text x="317.6" y="119.7">GND</text>
<text x="318.8" y="116.2">SCL</text>
<text x="309.7" y="125.4">1</text>
<text x="309.7" y="121.8">2</text>
<text x="319" y="123.3">3v3</text>
<text x="319.9" y="126.8">Vin</text>
<text x="58" y="149.7">1</text>
<text x="54.5" y="151.5">1</text>
<text x="54.5" y="155">2</text>
<text x="58" y="153.2">2</text>
<text x="303.1" y="155.4">1</text>
<text x="338.7" y="155.4">16</text>
<text x="54.5" y="158.5">3</text>
<text x="58" y="156.8">3</text>
<text x="58" y="160.3">4</text>
<text x="303.1" y="158.9">2</text>
<text x="307.6" y="160.3">PS1</text>
<text x="307.6" y="156.8">PS0</text>
<text x="328.9" y="156.8">GND</text>
<text x="330" y="160.3">3V3</text>
<text x="338.7" y="158.9">15</text>
<text x="54.5" y="162.1">4</text>
<text x="303.1" y="162.4">3</text>
<text x="303.1" y="165.9">4</text>
<text x="307.6" y="163.8">GND</text>
<text x="307.6" y="167.4">3V3</text>
<text x="329.6" y="163.8">SCK</text>
<text x="331.5" y="167.4">SO</text>
<text x="338.7" y="162.4">14</text>
<text x="338.7" y="165.9">13</text>
<text x="303.1" y="169.5">5</text>
<text x="303.1" y="173">6</text>
<text x="307.6" y="170.9">SDA</text>
<text x="332.7" y="170.9">SI</text>
<text x="338.7" y="169.5">12</text>
<text x="338.7" y="173">11</text>
<text x="303.1" y="176.5">7</text>
<text x="307.6" y="174.4">SCL</text>
<text x="307.6" y="177.9">RST</text>
<text x="328.7" y="177.9">WAK</text>
<text x="331.8" y="174.4">CS</text>
<text x="338.7" y="176.5">10</text>
<text x="303.1" y="180.1">8</text>
<text x="307.6" y="181.5">INT</text>
<text x="329.9" y="181.5">RST</text>
<text x="338.7" y="180.1">9</text>
<text x="96" y="190.1" transform="rotate(-90 96 190.1)">3</text>
<text x="99.5" y="190.1" transform="rotate(-90 99.5 190.1)">2</text>
<text x="103" y="190.1" transform="rotate(-90 103 190.1)">1</text>
<text x="97.7" y="196.6" transform="rotate(-90 97.7 196.6)">D+</text>
<text x="101.2" y="195.5" transform="rotate(-90 101.2 195.5)">D-</text>
<text x="104.8" y="200.4" transform="rotate(-90 104.8 200.4)">VBUS</text>
<text x="313" y="207.2">1</text>
<text x="317.5" y="208.6">VCC</text>
<text x="28.6" y="213.6">! Warning !</text>
<text x="313" y="210.7">2</text>
<text x="313" y="214.3">3</text>
<text x="317.5" y="212.2">GND</text>
<text x="317.5" y="215.7">SCL</text>
<text x="9.2" y="218.2">Always check data sheet of power requlator</text>
<text x="313" y="217.8">4</text>
<text x="317.5" y="219.2">SDA</text>
<text x="12.7" y="223.1">Check direction for 12v &amp; 5v</text>
<text x="313" y="228.4">5</text>
<text x="317.5" y="229.8">INT</text>
<text x="173.9" y="257.7" transform="rotate(-90 173.9 257.7)">14</text>
<text x="177.4" y="257.7" transform="rotate(-90 177.4 257.7)">13</text>
<text x="118.5" y="260.5" transform="rotate(-90 118.5 260.5)">2</text>
<text x="122.1" y="260.5" transform="rotate(-90 122.1 260.5)">3</text>
<text x="125.6" y="260.5" transform="rotate(-90 125.6 260.5)">1</text>
<text x="172.5" y="264.2" transform="rotate(-90 172.5 264.2)">14</text>
<text x="176" y="264.2" transform="rotate(-90 176 264.2)">13</text>
</g>
<g font-size="3.2">
<text x="85.4" y="190.1" transform="rotate(-90 85.4 190.1)">6</text>
<text x="88.9" y="190.1" transform="rotate(-90 88.9 190.1)">5</text>
<text x="92.4" y="190.1" transform="rotate(-90 92.4 190.1)">4</text>
<text x="87.1" y="198.9" transform="rotate(-90 87.1 198.9)">GND</text>
<text x="90.7" y="198.9" transform="rotate(-90 90.7 198.9)">GND</text>
<text x="94.2" y="198.9" transform="rotate(-90 94.2 198.9)">GND</text>
</g>
<g font-size="2.8" fill="#840000">
<text x="201.7" y="35">VUSB</text>
<text x="212.9" y="33.6">49</text>
<text x="140.1" y="38.9">1</text>
<text x="147.8" y="40.3">GND</text>
<text x="203.4" y="40.3">VIN</text>
<text x="212.9" y="38.9">48</text>
<text x="140.1" y="42.4">2</text>
<text x="140.1" y="46">3</text>
<text x="147.8" y="43.8">0_PWM_RX1_CRX2_CS1</text>
<text x="147.8" y="47.3">1_PWM_TX1_CTX2_MISO1</text>
<text x="203.4" y="47.3">3V3</text>
<text x="203.4" y="43.8">GND</text>
<text x="212.9" y="46">46</text>
<text x="212.9" y="42.4">47</text>
<text x="140.1" y="53">5</text>
<text x="140.1" y="49.5">4</text>
<text x="147.8" y="50.9">2_PWM_OUT2</text>
<text x="174.6" y="50.9">23_PWM_A9_CRX1_MCLK1</text>
<text x="212.9" y="53">44</text>
<text x="212.9" y="49.5">45</text>
<text x="140.1" y="56.6">6</text>
<text x="147.8" y="54.4">3_PWM_LRCLK2</text>
<text x="147.8" y="57.9">4_PWM_BCLK2</text>
<text x="183.1" y="57.9">21_A7_RX5_BCLK1</text>
<text x="184.8" y="54.4">22_PWM_A8_CTX1</text>
<text x="212.9" y="56.6">43</text>
<text x="140.1" y="60.1">7</text>
<text x="140.1" y="63.6">8</text>
<text x="147.8" y="61.4">5_PWM_IN2</text>
<text x="147.8" y="65">6_PWM_OUT1D</text>
<text x="181.4" y="61.4">20_A6_TX5_LRCLK1</text>
<text x="184.8" y="65">19_PWM_A5_SCL0</text>
<text x="212.9" y="63.6">41</text>
<text x="212.9" y="60.1">42</text>
<text x="140.1" y="70.7">10</text>
<text x="140.1" y="67.1">9</text>
<text x="147.8" y="68.5">7_PWM_RX2_OUT1A</text>
<text x="184.8" y="68.5">18_PWM_A4_SDA0</text>
<text x="212.9" y="70.7">39</text>
<text x="212.9" y="67.1">40</text>
<text x="140.1" y="74.2">11</text>
<text x="140.1" y="77.7">12</text>
<text x="147.8" y="72">8_PWM_TX2_IN1</text>
<text x="147.8" y="75.5">9_PWM_OUT1C</text>
<text x="184.8" y="75.5">16_A2_RX4_SCL1</text>
<text x="184.8" y="72">17_A3_TX4_SDA1</text>
<text x="212.9" y="77.7">37</text>
<text x="212.9" y="74.2">38</text>
<text x="140.1" y="81.2">13</text>
<text x="147.8" y="79.1">10_PWM_CS_MQSR</text>
<text x="147.8" y="82.6">11_PWM_MOSI_CTX114_PWM_A0_TX3_SPDIF&gt;</text>
<text x="174.6" y="79.1">15_PWM_A1_RX3_SPDIF&lt;</text>
<text x="212.9" y="81.2">36</text>
<text x="140.1" y="84.8">14</text>
<text x="140.1" y="88.3">15</text>
<text x="147.8" y="86.1">12_PWM_MISO_MQSL 13_PWM_SCK_CRX1_LED</text>
<text x="147.8" y="89.7">3V3</text>
<text x="203.4" y="89.7">GND</text>
<text x="212.9" y="84.8">35</text>
<text x="212.9" y="88.3">34</text>
<text x="140.1" y="91.8">16</text>
<text x="140.1" y="95.4">17</text>
<text x="147.8" y="93.2">24_PWM_A10_TX6_SCL2</text>
<text x="189.9" y="93.2">41_A1_MIS01</text>
<text x="212.9" y="95.4">32</text>
<text x="212.9" y="91.8">33</text>
<text x="140.1" y="98.9">18</text>
<text x="147.8" y="96.7">25_PWM_A11_RX6_SDA2</text>
<text x="147.8" y="100.2">26_A12_MOSI1</text>
<text x="189.9" y="100.2">39_DAT2_TX5</text>
<text x="191.6" y="96.7">40_A16_CS1</text>
<text x="212.9" y="98.9">31</text>
<text x="140.1" y="102.4">19</text>
<text x="140.1" y="105.9">20</text>
<text x="147.8" y="103.8">27_A13_SCK1</text>
<text x="147.8" y="107.3">28_PWM_RX7</text>
<text x="183.1" y="107.3">37_PWM_CMD_SCK2</text>
<text x="189.9" y="103.8">38_DAT3_RX5</text>
<text x="212.9" y="105.9">29</text>
<text x="212.9" y="102.4">30</text>
<text x="140.1" y="109.5">21</text>
<text x="140.1" y="113">22</text>
<text x="147.8" y="110.8">29_PWM_TX7</text>
<text x="184.8" y="110.8">36_PWM_CLK_CS2</text>
<text x="212.9" y="113">27</text>
<text x="212.9" y="109.5">28</text>
<text x="140.1" y="116.5">23</text>
<text x="147.8" y="114.4">30_CRX3</text>
<text x="147.8" y="117.9">31_CTX3</text>
<text x="186.5" y="117.9">34_DAT1_MISO2</text>
<text x="186.5" y="114.4">35_DAT0_MOSI2</text>
<text x="212.9" y="116.5">26</text>
<text x="140.1" y="120.1">24</text>
<text x="147.8" y="121.4">32_OUT1B</text>
<text x="188.2" y="121.4">33_PWM_MCLK2</text>
<text x="212.9" y="120.1">25</text>
<text x="140.1" y="127.1">66</text>
<text x="140.1" y="130.6">67</text>
<text x="147.8" y="128.5">D-</text>
<text x="147.8" y="132">D+</text>
<text x="205.1" y="131.1">R-</text>
<text x="212.9" y="129.8">65</text>
<text x="140.1" y="135.9">55</text>
<text x="147.8" y="137.3">5V</text>
<text x="156.1" y="132.9" transform="rotate(-90 156.1 132.9)">USB</text>
<text x="158.7" y="135.4" transform="rotate(-90 158.7 135.4)">Device</text>
<text x="203.4" y="134.6">GND</text>
<text x="212.9" y="136.8">63</text>
<text x="212.9" y="133.3">64</text>
<text x="140.1" y="139.5">56</text>
<text x="140.1" y="143">57</text>
<text x="147.8" y="140.8">D-</text>
<text x="205.1" y="141.7">T-</text>
<text x="205.1" y="138.2">T+</text>
<text x="212.9" y="143.9">61</text>
<text x="212.9" y="140.3">62</text>
<text x="140.1" y="146.5">58</text>
<text x="147.8" y="144.3">D+</text>
<text x="147.8" y="147.9">GND</text>
<text x="156.1" y="147" transform="rotate(-90 156.1 147)">USB</text>
<text x="158.7" y="147.8" transform="rotate(-90 158.7 147.8)">Host</text>
<text x="200.2" y="146.8" transform="rotate(-90 200.2 146.8)">Ethernet</text>
<text x="203.4" y="145.2">LED</text>
<text x="205.1" y="148.7">R+</text>
<text x="212.9" y="147.4">60</text>
<text x="140.1" y="150">59</text>
<text x="147.8" y="151.4">GND</text>
<text x="168.9" y="152.2" transform="rotate(-90 168.9 152.2)">VBAT</text>
<text x="174.2" y="152.2" transform="rotate(-90 174.2 152.2)">3V3</text>
<text x="179.5" y="152.2" transform="rotate(-90 179.5 152.2)">GND</text>
<text x="184.8" y="152.2" transform="rotate(-90 184.8 152.2)">PROGRAM</text>
<text x="190.1" y="152.2" transform="rotate(-90 190.1 152.2)">ON_OFF</text>
<text x="167.5" y="159.9" transform="rotate(-90 167.5 159.9)">50</text>
<text x="172.8" y="159.9" transform="rotate(-90 172.8 159.9)">51</text>
<text x="178.1" y="159.9" transform="rotate(-90 178.1 159.9)">52</text>
<text x="183.4" y="159.9" transform="rotate(-90 183.4 159.9)">53</text>
<text x="188.7" y="159.9" transform="rotate(-90 188.7 159.9)">54</text>
</g>
<g font-size="2.8" fill="#800">
<text x="206.2" y="248.6" transform="rotate(-90 206.2 248.6)">J1</text>
<text x="209.7" y="248.7" transform="rotate(-90 209.7 248.7)">J2</text>
<text x="213.3" y="248.6" transform="rotate(-90 213.3 248.6)">J3</text>
<text x="216.8" y="248.7" transform="rotate(-90 216.8 248.7)">J4</text>
<text x="220.3" y="248.6" transform="rotate(-90 220.3 248.6)">J5</text>
<text x="223.8" y="248.7" transform="rotate(-90 223.8 248.7)">J6</text>
<text x="227.4" y="248.7" transform="rotate(-90 227.4 248.7)">J7</text>
<text x="230.9" y="248.6" transform="rotate(-90 230.9 248.6)">J8</text>
</g>
<g font-size="2.5" fill="#800">
<text x="194" y="207.9" transform="rotate(-90 194 207.9)">GND</text>
<text x="199.3" y="205.8" transform="rotate(-90 199.3 205.8)">NC</text>
<text x="204.6" y="207.5" transform="rotate(-90 204.6 207.5)">TD+</text>
<text x="215.2" y="206.5" transform="rotate(-90 215.2 206.5)">TD-</text>
<text x="218.7" y="207.8" transform="rotate(-90 218.7 207.8)">RD+</text>
<text x="229.2" y="206.9" transform="rotate(-90 229.2 206.9)">RD-</text>
<text x="195.8" y="219.7" transform="rotate(-90 195.8 219.7)">2KV</text>
<text x="199.3" y="222.3" transform="rotate(-90 199.3 222.3)">1000pF</text>
<text x="197.6" y="257.9" transform="rotate(-90 197.6 257.9)">4X75 ohms</text>
<text x="206.4" y="254.9" transform="rotate(-90 206.4 254.9)">TX+</text>
<text x="209.9" y="253.8" transform="rotate(-90 209.9 253.8)">TX-</text>
<text x="213.4" y="255.2" transform="rotate(-90 213.4 255.2)">RX+</text>
<text x="224" y="254.2" transform="rotate(-90 224 254.2)">RX-</text>
</g>
<g font-size="2.5" fill="#00f">
<text x="68.6" y="224.9">VIN</text>
<text x="74.6" y="223.1">1</text>
<text x="74.6" y="226.6">2</text>
<text x="67.5" y="228.4">GND</text>
<text x="67.5" y="231.9">+VO</text>
<text x="74.6" y="230.2">3</text>
</g>
<g font-size="2.1" fill="#840000">
<text x="185.1" y="40">(3.6v to 5.5v)</text>
<text x="187" y="47.1">(250mA max)</text>
</g>
</svg>
